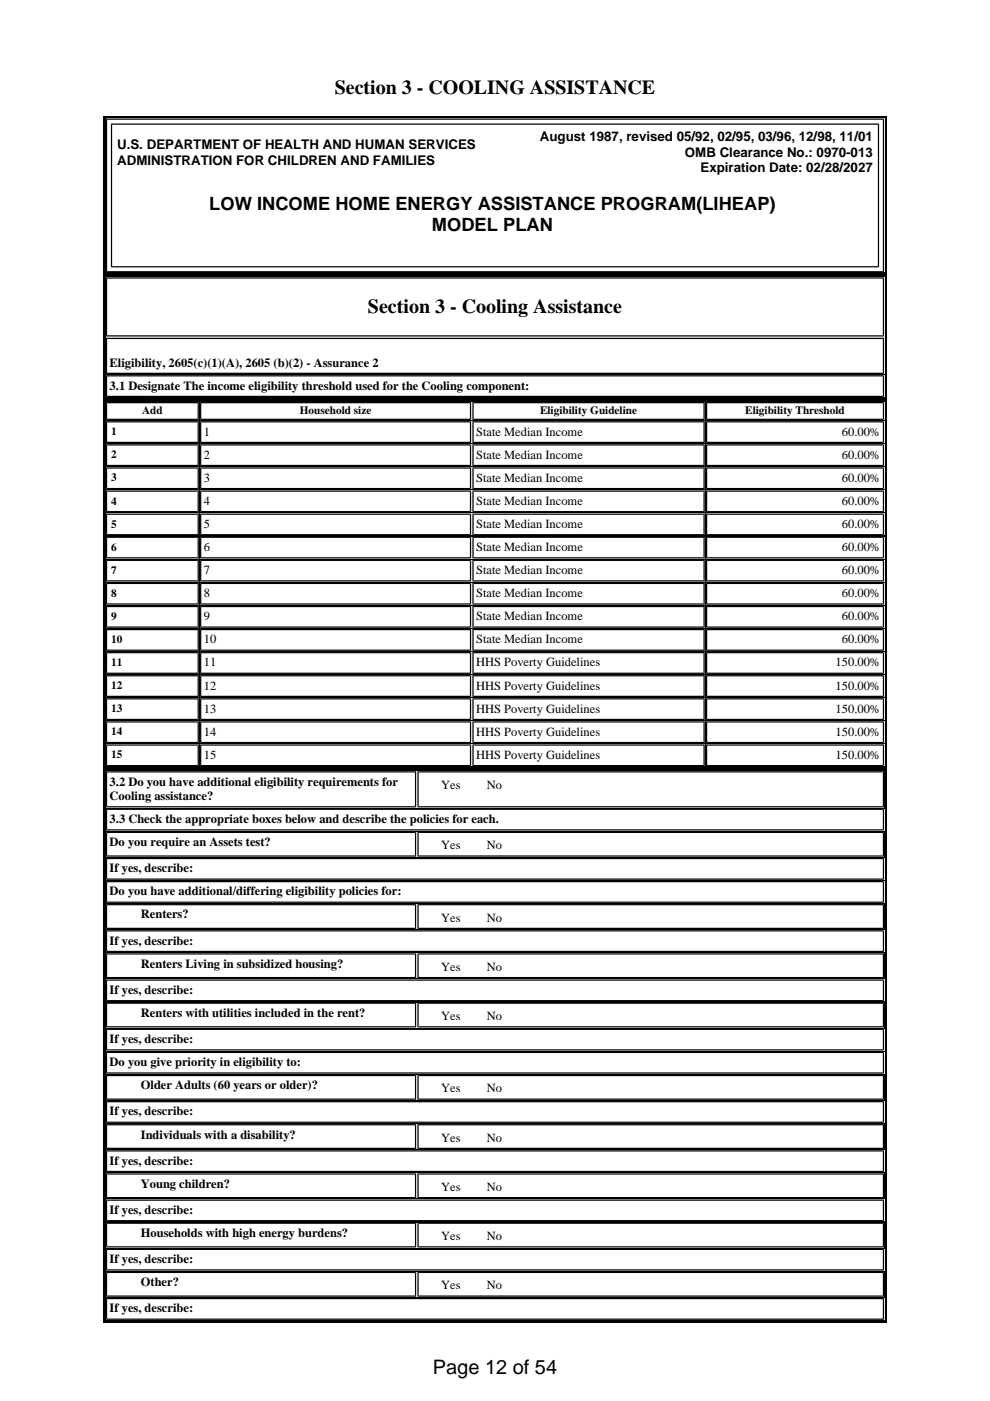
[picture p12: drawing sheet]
<svg xmlns="http://www.w3.org/2000/svg" width="210mm" height="297mm" viewBox="0 0 210 297" stroke-linecap="round" stroke-linejoin="round" font-family="sans-serif">
<path d="M21.9 24.6h166.1v33.7h-166.1z" fill="#000"/>
<path d="M21.9 24.7h166.1M22.1 24.6v33.7M187.8 24.6v33.7M21.9 58.1h166.1" fill="none" stroke="#000" stroke-width=".26"/>
<path d="M22.5 25.1h164.9v32.6h-164.9z" fill="#fff"/>
<path d="M22.5 25.3h164.9M22.6 25.1v32.6M23.5 26.3h162.9M23.6 26.2v30.5M186.3 26.2v30.5M187.3 25.1v32.6M21.9 58.4h166.1M22.1 58.3v26.4M22.5 57.6h164.9M23.5 56.6h162.9M187.8 58.3v26.4M21.9 84.6h166.1" fill="none" stroke="#000" stroke-width=".26"/>
<path d="M21.9 58.3h166.1v26.4h-166.1z" fill="#000"/>
<path d="M22.5 58.8h164.9v12.5h-164.9z" fill="#fff"/>
<path d="M22.5 58.9h164.9M22.6 58.8v12.5M187.3 58.8v12.5M22.5 71.2h164.9" fill="none" stroke="#000" stroke-width=".26"/>
<path d="M22.5 71.6h164.9v7.7h-164.9z" fill="#fff"/>
<path d="M22.5 71.7h164.9M22.5 79.2h164.9M22.6 71.6v7.7M187.3 71.6v7.7" fill="none" stroke="#000" stroke-width=".26"/>
<path d="M22.5 79.5h164.9v4.7h-164.9z" fill="#fff"/>
<path d="M22.5 79.7h164.9M22.6 79.6v4.6M187.3 79.6v4.6M21.9 84.8h166.1M22.1 84.7v78.3M22.5 84h164.9M187.8 84.7v78.3M21.9 162.9h166.1" fill="none" stroke="#000" stroke-width=".26"/>
<path d="M21.9 84.7h166.1v78.3h-166.1z" fill="#000"/>
<path d="M22.5 85.2h19.7v3.8h-19.7z" fill="#fff"/>
<path d="M22.5 85.4h19.7M22.5 88.9h19.7M22.6 85.2v3.8M42 85.2v3.8" fill="none" stroke="#000" stroke-width=".26"/>
<path d="M42.4 85.2h57.5v3.8h-57.5z" fill="#fff"/>
<path d="M42.4 85.4h57.5M42.4 88.9h57.5M42.6 85.2v3.8M99.8 85.2v3.8" fill="none" stroke="#000" stroke-width=".26"/>
<path d="M100.2 85.2h49.2v3.8h-49.2z" fill="#fff"/>
<path d="M100.2 85.4h49.2M100.2 88.9h49.2M100.3 85.2v3.8M149.3 85.2v3.8" fill="none" stroke="#000" stroke-width=".26"/>
<path d="M149.7 85.2h37.7v3.8h-37.7z" fill="#fff"/>
<path d="M149.7 85.4h37.7M149.7 88.9h37.7M149.8 85.2v3.8M187.3 85.2v3.8" fill="none" stroke="#000" stroke-width=".26"/>
<path d="M22.5 89.3h19.7v4.6h-19.7z" fill="#fff"/>
<path d="M22.5 89.4h19.7M22.5 93.8h19.7M22.6 89.3v4.6M42 89.3v4.6" fill="none" stroke="#000" stroke-width=".26"/>
<path d="M42.4 89.3h57.5v4.6h-57.5z" fill="#fff"/>
<path d="M42.4 89.4h57.5M42.4 93.8h57.5M42.6 89.3v4.6M99.8 89.3v4.6" fill="none" stroke="#000" stroke-width=".26"/>
<path d="M100.2 89.3h49.2v4.6h-49.2z" fill="#fff"/>
<path d="M100.2 89.4h49.2M100.2 93.8h49.2M100.3 89.3v4.6M149.3 89.3v4.6" fill="none" stroke="#000" stroke-width=".26"/>
<path d="M149.7 89.3h37.7v4.6h-37.7z" fill="#fff"/>
<path d="M149.7 89.4h37.7M149.7 93.8h37.7M149.8 89.3v4.6M187.3 89.3v4.6" fill="none" stroke="#000" stroke-width=".26"/>
<path d="M22.5 94.2h19.7v4.6h-19.7z" fill="#fff"/>
<path d="M22.5 94.3h19.7M22.5 98.7h19.7M22.6 94.2v4.6M42 94.2v4.6" fill="none" stroke="#000" stroke-width=".26"/>
<path d="M42.4 94.2h57.5v4.6h-57.5z" fill="#fff"/>
<path d="M42.4 94.3h57.5M42.4 98.7h57.5M42.6 94.2v4.6M99.8 94.2v4.6" fill="none" stroke="#000" stroke-width=".26"/>
<path d="M100.2 94.2h49.2v4.6h-49.2z" fill="#fff"/>
<path d="M100.2 94.3h49.2M100.2 98.7h49.2M100.3 94.2v4.6M149.3 94.2v4.6" fill="none" stroke="#000" stroke-width=".26"/>
<path d="M149.7 94.2h37.7v4.6h-37.7z" fill="#fff"/>
<path d="M149.7 94.3h37.7M149.7 98.7h37.7M149.8 94.2v4.6M187.3 94.2v4.6" fill="none" stroke="#000" stroke-width=".26"/>
<path d="M22.5 99.1h19.7v4.6h-19.7z" fill="#fff"/>
<path d="M22.5 99.2h19.7M22.6 99.1v4.6M42 99.1v4.6M22.5 103.6h19.7" fill="none" stroke="#000" stroke-width=".26"/>
<path d="M42.4 99.1h57.5v4.6h-57.5z" fill="#fff"/>
<path d="M42.4 99.2h57.5M42.6 99.1v4.6M99.8 99.1v4.6M42.4 103.6h57.5" fill="none" stroke="#000" stroke-width=".26"/>
<path d="M100.2 99.1h49.2v4.6h-49.2z" fill="#fff"/>
<path d="M100.2 99.2h49.2M100.3 99.1v4.6M149.3 99.1v4.6M100.2 103.6h49.2" fill="none" stroke="#000" stroke-width=".26"/>
<path d="M149.7 99.1h37.7v4.6h-37.7z" fill="#fff"/>
<path d="M149.7 99.2h37.7M149.8 99.1v4.6M187.3 99.1v4.6M149.7 103.6h37.7" fill="none" stroke="#000" stroke-width=".26"/>
<path d="M22.5 104h19.7v4.6h-19.7z" fill="#fff"/>
<path d="M22.5 104.1h19.7M22.5 108.5h19.7M22.6 104v4.6M42 104v4.6" fill="none" stroke="#000" stroke-width=".26"/>
<path d="M42.4 104h57.5v4.6h-57.5z" fill="#fff"/>
<path d="M42.4 104.1h57.5M42.4 108.5h57.5M42.6 104v4.6M99.8 104v4.6" fill="none" stroke="#000" stroke-width=".26"/>
<path d="M100.2 104h49.2v4.6h-49.2z" fill="#fff"/>
<path d="M100.2 104.1h49.2M100.2 108.5h49.2M100.3 104v4.6M149.3 104v4.6" fill="none" stroke="#000" stroke-width=".26"/>
<path d="M149.7 104h37.7v4.6h-37.7z" fill="#fff"/>
<path d="M149.7 104.1h37.7M149.7 108.5h37.7M149.8 104v4.6M187.3 104v4.6" fill="none" stroke="#000" stroke-width=".26"/>
<path d="M22.5 108.9h19.7v4.6h-19.7z" fill="#fff"/>
<path d="M22.5 109h19.7M22.5 113.4h19.7M22.6 108.9v4.6M42 108.9v4.6" fill="none" stroke="#000" stroke-width=".26"/>
<path d="M42.4 108.9h57.5v4.6h-57.5z" fill="#fff"/>
<path d="M42.4 109h57.5M42.4 113.4h57.5M42.6 108.9v4.6M99.8 108.9v4.6" fill="none" stroke="#000" stroke-width=".26"/>
<path d="M100.2 108.9h49.2v4.6h-49.2z" fill="#fff"/>
<path d="M100.2 109h49.2M100.2 113.4h49.2M100.3 108.9v4.6M149.3 108.9v4.6" fill="none" stroke="#000" stroke-width=".26"/>
<path d="M149.7 108.9h37.7v4.6h-37.7z" fill="#fff"/>
<path d="M149.7 109h37.7M149.7 113.4h37.7M149.8 108.9v4.6M187.3 108.9v4.6" fill="none" stroke="#000" stroke-width=".26"/>
<path d="M22.5 113.8h19.7v4.6h-19.7z" fill="#fff"/>
<path d="M22.5 113.9h19.7M22.5 118.3h19.7M22.6 113.8v4.6M42 113.8v4.6" fill="none" stroke="#000" stroke-width=".26"/>
<path d="M42.4 113.8h57.5v4.6h-57.5z" fill="#fff"/>
<path d="M42.4 113.9h57.5M42.4 118.3h57.5M42.6 113.8v4.6M99.8 113.8v4.6" fill="none" stroke="#000" stroke-width=".26"/>
<path d="M100.2 113.8h49.2v4.6h-49.2z" fill="#fff"/>
<path d="M100.2 113.9h49.2M100.2 118.3h49.2M100.3 113.8v4.6M149.3 113.8v4.6" fill="none" stroke="#000" stroke-width=".26"/>
<path d="M149.7 113.8h37.7v4.6h-37.7z" fill="#fff"/>
<path d="M149.7 113.9h37.7M149.7 118.3h37.7M149.8 113.8v4.6M187.3 113.8v4.6" fill="none" stroke="#000" stroke-width=".26"/>
<path d="M22.5 118.7h19.7v4.6h-19.7z" fill="#fff"/>
<path d="M22.5 118.8h19.7M22.6 118.7v4.6M42 118.7v4.6M22.5 123.2h19.7" fill="none" stroke="#000" stroke-width=".26"/>
<path d="M42.4 118.7h57.5v4.6h-57.5z" fill="#fff"/>
<path d="M42.4 118.8h57.5M42.6 118.7v4.6M99.8 118.7v4.6M42.4 123.2h57.5" fill="none" stroke="#000" stroke-width=".26"/>
<path d="M100.2 118.7h49.2v4.6h-49.2z" fill="#fff"/>
<path d="M100.2 118.8h49.2M100.3 118.7v4.6M149.3 118.7v4.6M100.2 123.2h49.2" fill="none" stroke="#000" stroke-width=".26"/>
<path d="M149.7 118.7h37.7v4.6h-37.7z" fill="#fff"/>
<path d="M149.7 118.8h37.7M149.8 118.7v4.6M187.3 118.7v4.6M149.7 123.2h37.7" fill="none" stroke="#000" stroke-width=".26"/>
<path d="M22.5 123.6h19.7v4.6h-19.7z" fill="#fff"/>
<path d="M22.5 123.7h19.7M22.5 128.1h19.7M22.6 123.6v4.6M42 123.6v4.6" fill="none" stroke="#000" stroke-width=".26"/>
<path d="M42.4 123.6h57.5v4.6h-57.5z" fill="#fff"/>
<path d="M42.4 123.7h57.5M42.4 128.1h57.5M42.6 123.6v4.6M99.8 123.6v4.6" fill="none" stroke="#000" stroke-width=".26"/>
<path d="M100.2 123.6h49.2v4.6h-49.2z" fill="#fff"/>
<path d="M100.2 123.7h49.2M100.2 128.1h49.2M100.3 123.6v4.6M149.3 123.6v4.6" fill="none" stroke="#000" stroke-width=".26"/>
<path d="M149.7 123.6h37.7v4.6h-37.7z" fill="#fff"/>
<path d="M149.7 123.7h37.7M149.7 128.1h37.7M149.8 123.6v4.6M187.3 123.6v4.6" fill="none" stroke="#000" stroke-width=".26"/>
<path d="M22.5 128.5h19.7v4.6h-19.7z" fill="#fff"/>
<path d="M22.5 128.6h19.7M22.5 133h19.7M22.6 128.5v4.6M42 128.5v4.6" fill="none" stroke="#000" stroke-width=".26"/>
<path d="M42.4 128.5h57.5v4.6h-57.5z" fill="#fff"/>
<path d="M42.4 128.6h57.5M42.4 133h57.5M42.6 128.5v4.6M99.8 128.5v4.6" fill="none" stroke="#000" stroke-width=".26"/>
<path d="M100.2 128.5h49.2v4.6h-49.2z" fill="#fff"/>
<path d="M100.2 128.6h49.2M100.2 133h49.2M100.3 128.5v4.6M149.3 128.5v4.6" fill="none" stroke="#000" stroke-width=".26"/>
<path d="M149.7 128.5h37.7v4.6h-37.7z" fill="#fff"/>
<path d="M149.7 128.6h37.7M149.7 133h37.7M149.8 128.5v4.6M187.3 128.5v4.6" fill="none" stroke="#000" stroke-width=".26"/>
<path d="M22.5 133.4h19.7v4.6h-19.7z" fill="#fff"/>
<path d="M22.5 133.5h19.7M22.5 137.9h19.7M22.6 133.4v4.6M42 133.4v4.6" fill="none" stroke="#000" stroke-width=".26"/>
<path d="M42.4 133.4h57.5v4.6h-57.5z" fill="#fff"/>
<path d="M42.4 133.5h57.5M42.4 137.9h57.5M42.6 133.4v4.6M99.8 133.4v4.6" fill="none" stroke="#000" stroke-width=".26"/>
<path d="M100.2 133.4h49.2v4.6h-49.2z" fill="#fff"/>
<path d="M100.2 133.5h49.2M100.2 137.9h49.2M100.3 133.4v4.6M149.3 133.4v4.6" fill="none" stroke="#000" stroke-width=".26"/>
<path d="M149.7 133.4h37.7v4.6h-37.7z" fill="#fff"/>
<path d="M149.7 133.5h37.7M149.7 137.9h37.7M149.8 133.4v4.6M187.3 133.4v4.6" fill="none" stroke="#000" stroke-width=".26"/>
<path d="M22.5 138.2h19.7v4.7h-19.7z" fill="#fff"/>
<path d="M22.5 138.4h19.7M22.6 138.3v4.6M42 138.3v4.6M22.5 142.7h19.7" fill="none" stroke="#000" stroke-width=".26"/>
<path d="M42.4 138.2h57.5v4.7h-57.5z" fill="#fff"/>
<path d="M42.4 138.4h57.5M42.6 138.3v4.6M99.8 138.3v4.6M42.4 142.7h57.5" fill="none" stroke="#000" stroke-width=".26"/>
<path d="M100.2 138.2h49.2v4.7h-49.2z" fill="#fff"/>
<path d="M100.2 138.4h49.2M100.3 138.3v4.6M149.3 138.3v4.6M100.2 142.7h49.2" fill="none" stroke="#000" stroke-width=".26"/>
<path d="M149.7 138.2h37.7v4.7h-37.7z" fill="#fff"/>
<path d="M149.7 138.4h37.7M149.8 138.3v4.6M187.3 138.3v4.6M149.7 142.7h37.7" fill="none" stroke="#000" stroke-width=".26"/>
<path d="M22.5 143.1h19.7v4.7h-19.7z" fill="#fff"/>
<path d="M22.5 143.3h19.7M22.5 147.6h19.7M22.6 143.1v4.7M42 143.1v4.7" fill="none" stroke="#000" stroke-width=".26"/>
<path d="M42.4 143.1h57.5v4.7h-57.5z" fill="#fff"/>
<path d="M42.4 143.3h57.5M42.4 147.6h57.5M42.6 143.1v4.7M99.8 143.1v4.7" fill="none" stroke="#000" stroke-width=".26"/>
<path d="M100.2 143.1h49.2v4.7h-49.2z" fill="#fff"/>
<path d="M100.2 143.3h49.2M100.2 147.6h49.2M100.3 143.1v4.7M149.3 143.1v4.7" fill="none" stroke="#000" stroke-width=".26"/>
<path d="M149.7 143.1h37.7v4.7h-37.7z" fill="#fff"/>
<path d="M149.7 143.3h37.7M149.7 147.6h37.7M149.8 143.1v4.7M187.3 143.1v4.7" fill="none" stroke="#000" stroke-width=".26"/>
<path d="M22.5 148h19.7v4.7h-19.7z" fill="#fff"/>
<path d="M22.5 148.2h19.7M22.5 152.5h19.7M22.6 148v4.7M42 148v4.7" fill="none" stroke="#000" stroke-width=".26"/>
<path d="M42.4 148h57.5v4.7h-57.5z" fill="#fff"/>
<path d="M42.4 148.2h57.5M42.4 152.5h57.5M42.6 148v4.7M99.8 148v4.7" fill="none" stroke="#000" stroke-width=".26"/>
<path d="M100.2 148h49.2v4.7h-49.2z" fill="#fff"/>
<path d="M100.2 148.2h49.2M100.2 152.5h49.2M100.3 148v4.7M149.3 148v4.7" fill="none" stroke="#000" stroke-width=".26"/>
<path d="M149.7 148h37.7v4.7h-37.7z" fill="#fff"/>
<path d="M149.7 148.2h37.7M149.7 152.5h37.7M149.8 148v4.7M187.3 148v4.7" fill="none" stroke="#000" stroke-width=".26"/>
<path d="M22.5 152.9h19.7v4.7h-19.7z" fill="#fff"/>
<path d="M22.5 153.1h19.7M22.5 157.4h19.7M22.6 152.9v4.7M42 152.9v4.7" fill="none" stroke="#000" stroke-width=".26"/>
<path d="M42.4 152.9h57.5v4.7h-57.5z" fill="#fff"/>
<path d="M42.4 153.1h57.5M42.4 157.4h57.5M42.6 152.9v4.7M99.8 152.9v4.7" fill="none" stroke="#000" stroke-width=".26"/>
<path d="M100.2 152.9h49.2v4.7h-49.2z" fill="#fff"/>
<path d="M100.2 153.1h49.2M100.2 157.4h49.2M100.3 152.9v4.7M149.3 152.9v4.7" fill="none" stroke="#000" stroke-width=".26"/>
<path d="M149.7 152.9h37.7v4.7h-37.7z" fill="#fff"/>
<path d="M149.7 153.1h37.7M149.7 157.4h37.7M149.8 152.9v4.7M187.3 152.9v4.7" fill="none" stroke="#000" stroke-width=".26"/>
<path d="M22.5 157.8h19.7v4.7h-19.7z" fill="#fff"/>
<path d="M22.5 158h19.7M22.6 157.8v4.7M42 157.8v4.7M22.5 162.3h19.7" fill="none" stroke="#000" stroke-width=".26"/>
<path d="M42.4 157.8h57.5v4.7h-57.5z" fill="#fff"/>
<path d="M42.4 158h57.5M42.6 157.8v4.7M99.8 157.8v4.7M42.4 162.3h57.5" fill="none" stroke="#000" stroke-width=".26"/>
<path d="M100.2 157.8h49.2v4.7h-49.2z" fill="#fff"/>
<path d="M100.2 158h49.2M100.3 157.8v4.7M149.3 157.8v4.7M100.2 162.3h49.2" fill="none" stroke="#000" stroke-width=".26"/>
<path d="M149.7 157.8h37.7v4.7h-37.7z" fill="#fff"/>
<path d="M149.7 158h37.7M149.8 157.8v4.7M187.3 157.8v4.7M21.9 163.1h166.1M22.1 163v117.4M149.7 162.3h37.7M187.8 163v117.4M21.9 280.2h166.1" fill="none" stroke="#000" stroke-width=".26"/>
<path d="M21.9 163h166.1v117.4h-166.1z" fill="#000"/>
<path d="M22.5 163.5h65.7v7.7h-65.7z" fill="#fff"/>
<path d="M22.5 163.6h65.7M22.5 171.1h65.7M22.6 163.5v7.7M88.1 163.5v7.7" fill="none" stroke="#000" stroke-width=".26"/>
<path d="M88.5 163.5h98.9v7.7h-98.9z" fill="#fff"/>
<path d="M88.5 163.6h98.9M88.5 171.1h98.9M88.6 163.5v7.7M187.3 163.5v7.7" fill="none" stroke="#000" stroke-width=".26"/>
<path d="M22.5 171.5h164.9v4.6h-164.9z" fill="#fff"/>
<path d="M22.5 171.6h164.9M22.5 176h164.9M22.6 171.5v4.6M187.3 171.5v4.6" fill="none" stroke="#000" stroke-width=".26"/>
<path d="M22.5 176.3h65.7v5.3h-65.7z" fill="#fff"/>
<path d="M22.5 176.5h65.7M22.6 176.4v5.2M88.1 176.4v5.2M22.5 181.5h65.7" fill="none" stroke="#000" stroke-width=".26"/>
<path d="M88.5 176.3h98.9v5.3h-98.9z" fill="#fff"/>
<path d="M88.5 176.5h98.9M88.6 176.4v5.2M187.3 176.4v5.2M88.5 181.5h98.9" fill="none" stroke="#000" stroke-width=".26"/>
<path d="M22.5 181.9h164.9v4.6h-164.9z" fill="#fff"/>
<path d="M22.5 182h164.9M22.5 186.4h164.9M22.6 181.9v4.6M187.3 181.9v4.6" fill="none" stroke="#000" stroke-width=".26"/>
<path d="M22.5 186.8h164.9v4.6h-164.9z" fill="#fff"/>
<path d="M22.5 186.9h164.9M22.5 191.3h164.9M22.6 186.8v4.6M187.3 186.8v4.6" fill="none" stroke="#000" stroke-width=".26"/>
<path d="M22.5 191.7h65.7v5.3h-65.7z" fill="#fff"/>
<path d="M22.5 191.8h65.7M22.5 196.8h65.7M22.6 191.7v5.3M88.1 191.7v5.3" fill="none" stroke="#000" stroke-width=".26"/>
<path d="M88.5 191.7h98.9v5.3h-98.9z" fill="#fff"/>
<path d="M88.5 191.8h98.9M88.5 196.8h98.9M88.6 191.7v5.3M187.3 191.7v5.3" fill="none" stroke="#000" stroke-width=".26"/>
<path d="M22.5 197.2h164.9v4.7h-164.9z" fill="#fff"/>
<path d="M22.5 197.4h164.9M22.6 197.2v4.7M187.3 197.2v4.7M22.5 201.7h164.9" fill="none" stroke="#000" stroke-width=".26"/>
<path d="M22.5 202.1h65.7v5.3h-65.7z" fill="#fff"/>
<path d="M22.5 202.3h65.7M22.5 207.3h65.7M22.6 202.1v5.3M88.1 202.1v5.3" fill="none" stroke="#000" stroke-width=".26"/>
<path d="M88.5 202.1h98.9v5.3h-98.9z" fill="#fff"/>
<path d="M88.5 202.3h98.9M88.5 207.3h98.9M88.6 202.1v5.3M187.3 202.1v5.3" fill="none" stroke="#000" stroke-width=".26"/>
<path d="M22.5 207.7h164.9v4.6h-164.9z" fill="#fff"/>
<path d="M22.5 207.8h164.9M22.5 212.2h164.9M22.6 207.7v4.6M187.3 207.7v4.6" fill="none" stroke="#000" stroke-width=".26"/>
<path d="M22.5 212.6h65.7v5.2h-65.7z" fill="#fff"/>
<path d="M22.5 212.7h65.7M22.5 217.7h65.7M22.6 212.6v5.2M88.1 212.6v5.2" fill="none" stroke="#000" stroke-width=".26"/>
<path d="M88.5 212.6h98.9v5.2h-98.9z" fill="#fff"/>
<path d="M88.5 212.7h98.9M88.5 217.7h98.9M88.6 212.6v5.2M187.3 212.6v5.2" fill="none" stroke="#000" stroke-width=".26"/>
<path d="M22.5 218.1h164.9v4.6h-164.9z" fill="#fff"/>
<path d="M22.5 218.2h164.9M22.6 218.1v4.6M187.3 218.1v4.6M22.5 222.6h164.9" fill="none" stroke="#000" stroke-width=".26"/>
<path d="M22.5 223h164.9v4.6h-164.9z" fill="#fff"/>
<path d="M22.5 223.1h164.9M22.5 227.5h164.9M22.6 223v4.6M187.3 223v4.6" fill="none" stroke="#000" stroke-width=".26"/>
<path d="M22.5 227.9h65.7v5.3h-65.7z" fill="#fff"/>
<path d="M22.5 228h65.7M22.5 233h65.7M22.6 227.9v5.3M88.1 227.9v5.3" fill="none" stroke="#000" stroke-width=".26"/>
<path d="M88.5 227.9h98.9v5.3h-98.9z" fill="#fff"/>
<path d="M88.5 228h98.9M88.5 233h98.9M88.6 227.9v5.3M187.3 227.9v5.3" fill="none" stroke="#000" stroke-width=".26"/>
<path d="M22.5 233.4h164.9v4.7h-164.9z" fill="#fff"/>
<path d="M22.5 233.6h164.9M22.5 237.9h164.9M22.6 233.4v4.7M187.3 233.4v4.7" fill="none" stroke="#000" stroke-width=".26"/>
<path d="M22.5 238.3h65.7v5.3h-65.7z" fill="#fff"/>
<path d="M22.5 238.5h65.7M22.6 238.3v5.3M88.1 238.3v5.3M22.5 243.5h65.7" fill="none" stroke="#000" stroke-width=".26"/>
<path d="M88.5 238.3h98.9v5.3h-98.9z" fill="#fff"/>
<path d="M88.5 238.5h98.9M88.6 238.3v5.3M187.3 238.3v5.3M88.5 243.5h98.9" fill="none" stroke="#000" stroke-width=".26"/>
<path d="M22.5 243.9h164.9v4.6h-164.9z" fill="#fff"/>
<path d="M22.5 244h164.9M22.5 248.4h164.9M22.6 243.9v4.6M187.3 243.9v4.6" fill="none" stroke="#000" stroke-width=".26"/>
<path d="M22.5 248.8h65.7v5.3h-65.7z" fill="#fff"/>
<path d="M22.5 248.9h65.7M22.5 253.9h65.7M22.6 248.8v5.3M88.1 248.8v5.3" fill="none" stroke="#000" stroke-width=".26"/>
<path d="M88.5 248.8h98.9v5.3h-98.9z" fill="#fff"/>
<path d="M88.5 248.9h98.9M88.5 253.9h98.9M88.6 248.8v5.3M187.3 248.8v5.3" fill="none" stroke="#000" stroke-width=".26"/>
<path d="M22.5 254.3h164.9v4.6h-164.9z" fill="#fff"/>
<path d="M22.5 254.4h164.9M22.5 258.8h164.9M22.6 254.3v4.6M187.3 254.3v4.6" fill="none" stroke="#000" stroke-width=".26"/>
<path d="M22.5 259.2h65.7v5.3h-65.7z" fill="#fff"/>
<path d="M22.5 259.3h65.7M22.6 259.2v5.3M88.1 259.2v5.3M22.5 264.4h65.7" fill="none" stroke="#000" stroke-width=".26"/>
<path d="M88.5 259.2h98.9v5.3h-98.9z" fill="#fff"/>
<path d="M88.5 259.3h98.9M88.6 259.2v5.3M187.3 259.2v5.3M88.5 264.4h98.9" fill="none" stroke="#000" stroke-width=".26"/>
<path d="M22.5 264.8h164.9v4.6h-164.9z" fill="#fff"/>
<path d="M22.5 264.9h164.9M22.5 269.3h164.9M22.6 264.8v4.6M187.3 264.8v4.6" fill="none" stroke="#000" stroke-width=".26"/>
<path d="M22.5 269.6h65.7v5.3h-65.7z" fill="#fff"/>
<path d="M22.5 269.8h65.7M22.5 274.8h65.7M22.6 269.6v5.3M88.1 269.6v5.3" fill="none" stroke="#000" stroke-width=".26"/>
<path d="M88.5 269.6h98.9v5.3h-98.9z" fill="#fff"/>
<path d="M88.5 269.8h98.9M88.5 274.8h98.9M88.6 269.6v5.3M187.3 269.6v5.3" fill="none" stroke="#000" stroke-width=".26"/>
<path d="M22.5 275.2h164.9v4.6h-164.9z" fill="#fff"/>
<path d="M22.5 275.3h164.9M22.5 279.7h164.9M22.6 275.2v4.6M187.3 275.2v4.6" fill="none" stroke="#000" stroke-width=".26"/>
<g font-size="4.2">
<text x="71" y="19.8">Section 3 - COOLING ASSISTANCE</text>
<text x="78" y="66.3">Section 3 - Cooling Assistance</text>
<text x="91.8" y="291.3">Page 12 of 54</text>
</g>
<g font-size="3.9">
<text x="44.4" y="44.6">LOW INCOME HOME ENERGY ASSISTANCE PROGRAM(LIHEAP)</text>
<text x="91.6" y="49">MODEL PLAN</text>
</g>
<g font-size="2.8">
<text x="114.5" y="30">August 1987, revised 05/92, 02/95, 03/96, 12/98, 11/01</text>
<text x="24.8" y="31.6">U.S. DEPARTMENT OF HEALTH AND HUMAN SERVICES</text>
<text x="24.8" y="34.9">ADMINISTRATION FOR CHILDREN AND FAMILIES</text>
<text x="145.2" y="33.3">OMB Clearance No.: 0970-013</text>
<text x="148.5" y="36.5">Expiration Date: 02/28/2027</text>
</g>
<g font-size="2.6">
<text x="23.2" y="77.7">Eligibility, 2605(c)(1)(A), 2605 (b)(2) - Assurance 2</text>
<text x="23.2" y="82.6">3.1 Designate The income eligibility threshold used for the Cooling component:</text>
<text x="43.2" y="92.4">1</text>
<text x="101" y="92.4">State Median Income</text>
<text x="178.5" y="92.4">60.00%</text>
<text x="43.2" y="97.3">2</text>
<text x="101" y="97.3">State Median Income</text>
<text x="178.5" y="97.3">60.00%</text>
<text x="43.2" y="102.1">3</text>
<text x="43.2" y="107">4</text>
<text x="101" y="102.1">State Median Income</text>
<text x="101" y="107">State Median Income</text>
<text x="178.5" y="102.1">60.00%</text>
<text x="178.5" y="107">60.00%</text>
<text x="43.2" y="111.9">5</text>
<text x="101" y="111.9">State Median Income</text>
<text x="178.5" y="111.9">60.00%</text>
<text x="43.2" y="116.8">6</text>
<text x="101" y="116.8">State Median Income</text>
<text x="178.5" y="116.8">60.00%</text>
<text x="43.2" y="121.7">7</text>
<text x="101" y="121.7">State Median Income</text>
<text x="178.5" y="121.7">60.00%</text>
<text x="43.2" y="126.6">8</text>
<text x="43.2" y="131.5">9</text>
<text x="101" y="126.6">State Median Income</text>
<text x="101" y="131.5">State Median Income</text>
<text x="178.5" y="126.6">60.00%</text>
<text x="178.5" y="131.5">60.00%</text>
<text x="43.2" y="136.4">10</text>
<text x="101" y="136.4">State Median Income</text>
<text x="178.5" y="136.4">60.00%</text>
<text x="43.2" y="141.3">11</text>
<text x="101" y="141.3">HHS Poverty Guidelines</text>
<text x="177.2" y="141.3">150.00%</text>
<text x="43.2" y="146.2">12</text>
<text x="101" y="146.2">HHS Poverty Guidelines</text>
<text x="177.2" y="146.2">150.00%</text>
<text x="43.2" y="151.1">13</text>
<text x="43.2" y="156">14</text>
<text x="101" y="151.1">HHS Poverty Guidelines</text>
<text x="101" y="156">HHS Poverty Guidelines</text>
<text x="177.2" y="151.1">150.00%</text>
<text x="177.2" y="156">150.00%</text>
<text x="43.2" y="160.9">15</text>
<text x="101" y="160.9">HHS Poverty Guidelines</text>
<text x="177.2" y="160.9">150.00%</text>
<text x="23.2" y="166.6">3.2 Do you have additional eligibility requirements for</text>
<text x="93.5" y="167.2">Yes</text>
<text x="103.2" y="167.2">No</text>
<text x="23.2" y="169.6">Cooling assistance?</text>
<text x="23.2" y="174.5">3.3 Check the appropriate boxes below and describe the policies for each.</text>
<text x="23.2" y="179.4">Do you require an Assets test?</text>
<text x="23.2" y="184.9">If yes, describe:</text>
<text x="93.5" y="180.1">Yes</text>
<text x="103.2" y="180.1">No</text>
<text x="23.2" y="189.8">Do you have additional/differing eligibility policies for:</text>
<text x="29.9" y="194.7">Renters?</text>
<text x="93.5" y="195.4">Yes</text>
<text x="103.2" y="195.4">No</text>
<text x="23.2" y="200.3">If yes, describe:</text>
<text x="29.9" y="205.2">Renters Living in subsidized housing?</text>
<text x="93.5" y="205.8">Yes</text>
<text x="103.2" y="205.8">No</text>
<text x="23.2" y="210.7">If yes, describe:</text>
<text x="29.9" y="215.6">Renters with utilities included in the rent?</text>
<text x="23.2" y="221.2">If yes, describe:</text>
<text x="93.5" y="216.3">Yes</text>
<text x="103.2" y="216.3">No</text>
<text x="23.2" y="226.1">Do you give priority in eligibility to:</text>
<text x="29.9" y="230.9">Older Adults (60 years or older)?</text>
<text x="93.5" y="231.6">Yes</text>
<text x="103.2" y="231.6">No</text>
<text x="23.2" y="236.5">If yes, describe:</text>
<text x="29.9" y="241.4">Individuals with a disability?</text>
<text x="93.5" y="242">Yes</text>
<text x="103.2" y="242">No</text>
<text x="23.2" y="246.9">If yes, describe:</text>
<text x="29.9" y="251.8">Young children?</text>
<text x="23.2" y="257.4">If yes, describe:</text>
<text x="93.5" y="252.5">Yes</text>
<text x="103.2" y="252.5">No</text>
<text x="29.9" y="262.3">Households with high energy burdens?</text>
<text x="93.5" y="262.9">Yes</text>
<text x="103.2" y="262.9">No</text>
<text x="23.2" y="267.8">If yes, describe:</text>
<text x="29.9" y="272.7">Other?</text>
<text x="93.5" y="273.4">Yes</text>
<text x="103.2" y="273.4">No</text>
<text x="23.2" y="278.2">If yes, describe:</text>
</g>
<g font-size="2.4">
<text x="30.1" y="87.8">Add</text>
<text x="63.6" y="87.8">Household size</text>
<text x="114.5" y="87.8">Eligibility Guideline</text>
<text x="158" y="87.8">Eligibility Threshold</text>
<text x="23.6" y="92.3">1</text>
<text x="23.6" y="97.2">2</text>
<text x="23.6" y="102.1">3</text>
<text x="23.6" y="107">4</text>
<text x="23.6" y="111.9">5</text>
<text x="23.6" y="116.8">6</text>
<text x="23.6" y="121.7">7</text>
<text x="23.6" y="126.5">8</text>
<text x="23.6" y="131.4">9</text>
<text x="23.6" y="136.3">10</text>
<text x="23.6" y="141.2">11</text>
<text x="23.6" y="146.1">12</text>
<text x="23.6" y="151">13</text>
<text x="23.6" y="155.9">14</text>
<text x="23.6" y="160.8">15</text>
</g>
</svg>
